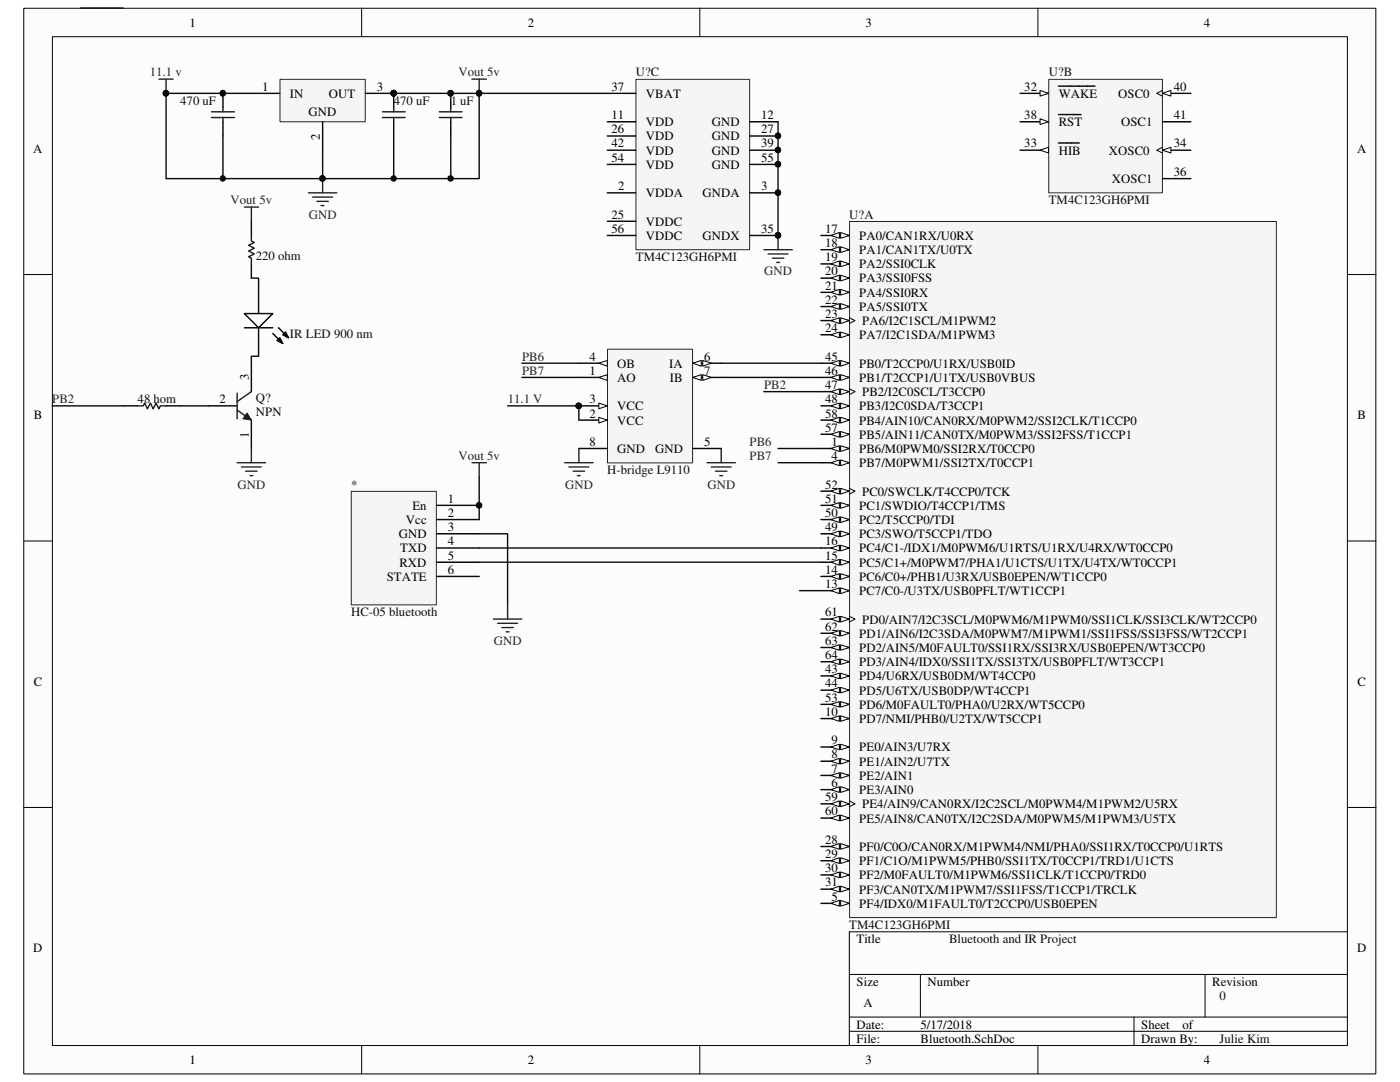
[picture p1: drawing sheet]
<svg xmlns="http://www.w3.org/2000/svg" width="279mm" height="216mm" viewBox="0 0 279 216" stroke-linecap="round" stroke-linejoin="round" font-family="sans-serif">
<path d="M4.8 1.7h269.8v212.6h-269.8z" fill="#fcfcfc"/>
<path d="M4.7 1.7h269.9v212.6h-269.9z" fill="none" stroke="#000" stroke-width=".2"/>
<path d="M10.5 7.4h258.4v201.2h-258.4z" fill="#fcfcfc"/>
<g fill="none" stroke="#000" stroke-width=".2">
<path d="M10.5 7.3h258.4v201.3h-258.4zM72.2 1.6v5.7M139.7 1.6v5.7M207.1 1.6v5.7M4.7 54.8h5.7M268.9 54.8h5.7M4.7 107.9h5.7M268.9 107.9h5.7M4.7 161.1h5.7M268.9 161.1h5.7M169.5 194.4h99.4M183.7 194.4v8.5"/>
<path d="M240.5 194.4v8.5M268.9 185.9h-99.4v22.7M72.2 208.6v5.7M139.7 208.6v5.7M169.5 202.9h99.4M169.5 205.8h99.4M207.1 208.6v5.7M226.3 202.9v5.7"/>
</g>
<path d="M169.6 44.2h85.1v138.9h-85.1z" fill="#f5f5f5"/>
<path d="M169.5 44.2h85.2v138.9h-85.2z" fill="none" stroke="#262626" stroke-width=".2"/>
<path d="M163.8 89.5h5.7" fill="none" stroke="#000" stroke-width=".28"/>
<path d="M167.8 88.9l1.7 .6-1.7 .6z" fill="#fcfcfc"/>
<path d="M167.8 88.9l1.7 .6-1.7 .6z" fill="none" stroke="#000" stroke-width=".2"/>
<path d="M165.8 89.5l1.7-.6v1.2z" fill="#fcfcfc"/>
<path d="M165.8 89.5l1.7-.6v1.2z" fill="none" stroke="#000" stroke-width=".2"/>
<path d="M163.8 92.3h5.7" fill="none" stroke="#000" stroke-width=".28"/>
<path d="M167.8 91.8l1.7 .5-1.7 .6z" fill="#fcfcfc"/>
<path d="M167.8 91.8l1.7 .5-1.7 .6z" fill="none" stroke="#000" stroke-width=".2"/>
<path d="M165.8 92.3l1.7-.5v1.1z" fill="#fcfcfc"/>
<path d="M165.8 92.3l1.7-.5v1.1z" fill="none" stroke="#000" stroke-width=".2"/>
<path d="M163.8 180.3h5.7" fill="none" stroke="#000" stroke-width=".28"/>
<path d="M167.8 179.7l1.7 .6-1.7 .5z" fill="#fcfcfc"/>
<path d="M167.8 179.7l1.7 .6-1.7 .5z" fill="none" stroke="#000" stroke-width=".2"/>
<path d="M165.8 180.3l1.7-.6v1.1z" fill="#fcfcfc"/>
<path d="M165.8 180.3l1.7-.6v1.1z" fill="none" stroke="#000" stroke-width=".2"/>
<path d="M163.8 157.6h5.7" fill="none" stroke="#000" stroke-width=".28"/>
<path d="M167.8 157l1.7 .6-1.7 .5z" fill="#fcfcfc"/>
<path d="M167.8 157l1.7 .6-1.7 .5z" fill="none" stroke="#000" stroke-width=".2"/>
<path d="M165.8 157.6l1.7-.6v1.1z" fill="#fcfcfc"/>
<path d="M165.8 157.6l1.7-.6v1.1z" fill="none" stroke="#000" stroke-width=".2"/>
<path d="M163.8 154.7h5.7" fill="none" stroke="#000" stroke-width=".28"/>
<path d="M167.8 154.2l1.7 .5-1.7 .6z" fill="#fcfcfc"/>
<path d="M167.8 154.2l1.7 .5-1.7 .6z" fill="none" stroke="#000" stroke-width=".2"/>
<path d="M165.8 154.7l1.7-.5v1.1z" fill="#fcfcfc"/>
<path d="M165.8 154.7l1.7-.5v1.1z" fill="none" stroke="#000" stroke-width=".2"/>
<path d="M163.8 151.9h5.7" fill="none" stroke="#000" stroke-width=".28"/>
<path d="M167.8 151.3l1.7 .6-1.7 .5z" fill="#fcfcfc"/>
<path d="M167.8 151.3l1.7 .6-1.7 .5z" fill="none" stroke="#000" stroke-width=".2"/>
<path d="M165.8 151.9l1.7-.6v1.1z" fill="#fcfcfc"/>
<path d="M165.8 151.9l1.7-.6v1.1z" fill="none" stroke="#000" stroke-width=".2"/>
<path d="M163.8 149.1h5.7" fill="none" stroke="#000" stroke-width=".28"/>
<path d="M167.8 148.5l1.7 .6-1.7 .5z" fill="#fcfcfc"/>
<path d="M167.8 148.5l1.7 .6-1.7 .5z" fill="none" stroke="#000" stroke-width=".2"/>
<path d="M165.8 149.1l1.7-.6v1.1z" fill="#fcfcfc"/>
<path d="M165.8 149.1l1.7-.6v1.1z" fill="none" stroke="#000" stroke-width=".2"/>
<path d="M163.8 143.4h5.7" fill="none" stroke="#000" stroke-width=".28"/>
<path d="M167.8 142.8l1.7 .6-1.7 .5z" fill="#fcfcfc"/>
<path d="M167.8 142.8l1.7 .6-1.7 .5z" fill="none" stroke="#000" stroke-width=".2"/>
<path d="M165.8 143.4l1.7-.6v1.1z" fill="#fcfcfc"/>
<path d="M165.8 143.4l1.7-.6v1.1z" fill="none" stroke="#000" stroke-width=".2"/>
<path d="M163.8 117.9h5.7" fill="none" stroke="#000" stroke-width=".28"/>
<path d="M167.8 117.3l1.7 .6-1.7 .5z" fill="#fcfcfc"/>
<path d="M167.8 117.3l1.7 .6-1.7 .5z" fill="none" stroke="#000" stroke-width=".2"/>
<path d="M165.8 117.9l1.7-.6v1.1z" fill="#fcfcfc"/>
<path d="M165.8 117.9l1.7-.6v1.1z" fill="none" stroke="#000" stroke-width=".2"/>
<path d="M163.8 115h5.7" fill="none" stroke="#000" stroke-width=".28"/>
<path d="M167.8 114.5l1.7 .5-1.7 .6z" fill="#fcfcfc"/>
<path d="M167.8 114.5l1.7 .5-1.7 .6z" fill="none" stroke="#000" stroke-width=".2"/>
<path d="M165.8 115l1.7-.5v1.1z" fill="#fcfcfc"/>
<path d="M165.8 115l1.7-.5v1.1z" fill="none" stroke="#000" stroke-width=".2"/>
<path d="M163.8 112.2h5.7" fill="none" stroke="#000" stroke-width=".28"/>
<path d="M167.8 111.6l1.7 .6-1.7 .6z" fill="#fcfcfc"/>
<path d="M167.8 111.6l1.7 .6-1.7 .6z" fill="none" stroke="#000" stroke-width=".2"/>
<path d="M165.8 112.2l1.7-.6v1.2z" fill="#fcfcfc"/>
<path d="M165.8 112.2l1.7-.6v1.2z" fill="none" stroke="#000" stroke-width=".2"/>
<path d="M163.8 109.3h5.7" fill="none" stroke="#000" stroke-width=".28"/>
<path d="M167.8 108.8l1.7 .5-1.7 .6z" fill="#fcfcfc"/>
<path d="M167.8 108.8l1.7 .5-1.7 .6z" fill="none" stroke="#000" stroke-width=".2"/>
<path d="M165.8 109.3l1.7-.5v1.1z" fill="#fcfcfc"/>
<path d="M165.8 109.3l1.7-.5v1.1z" fill="none" stroke="#000" stroke-width=".2"/>
<path d="M163.8 47h5.7" fill="none" stroke="#000" stroke-width=".28"/>
<path d="M167.8 46.4l1.7 .6-1.7 .5z" fill="#fcfcfc"/>
<path d="M167.8 46.4l1.7 .6-1.7 .5z" fill="none" stroke="#000" stroke-width=".2"/>
<path d="M165.8 47l1.7-.6v1.1z" fill="#fcfcfc"/>
<path d="M165.8 47l1.7-.6v1.1z" fill="none" stroke="#000" stroke-width=".2"/>
<path d="M163.8 49.8h5.7" fill="none" stroke="#000" stroke-width=".28"/>
<path d="M167.8 49.2l1.7 .6-1.7 .6z" fill="#fcfcfc"/>
<path d="M167.8 49.2l1.7 .6-1.7 .6z" fill="none" stroke="#000" stroke-width=".2"/>
<path d="M165.8 49.8l1.7-.6v1.2z" fill="#fcfcfc"/>
<path d="M165.8 49.8l1.7-.6v1.2z" fill="none" stroke="#000" stroke-width=".2"/>
<path d="M163.8 52.7h5.7" fill="none" stroke="#000" stroke-width=".28"/>
<path d="M167.8 52.1l1.7 .6-1.7 .5z" fill="#fcfcfc"/>
<path d="M167.8 52.1l1.7 .6-1.7 .5z" fill="none" stroke="#000" stroke-width=".2"/>
<path d="M165.8 52.7l1.7-.6v1.1z" fill="#fcfcfc"/>
<path d="M165.8 52.7l1.7-.6v1.1z" fill="none" stroke="#000" stroke-width=".2"/>
<path d="M163.8 55.5h5.7" fill="none" stroke="#000" stroke-width=".28"/>
<path d="M167.8 54.9l1.7 .6-1.7 .5z" fill="#fcfcfc"/>
<path d="M167.8 54.9l1.7 .6-1.7 .5z" fill="none" stroke="#000" stroke-width=".2"/>
<path d="M165.8 55.5l1.7-.6v1.1z" fill="#fcfcfc"/>
<path d="M165.8 55.5l1.7-.6v1.1z" fill="none" stroke="#000" stroke-width=".2"/>
<path d="M163.8 58.3h5.7" fill="none" stroke="#000" stroke-width=".28"/>
<path d="M167.8 57.7l1.7 .6-1.7 .6z" fill="#fcfcfc"/>
<path d="M167.8 57.7l1.7 .6-1.7 .6z" fill="none" stroke="#000" stroke-width=".2"/>
<path d="M165.8 58.3l1.7-.6v1.2z" fill="#fcfcfc"/>
<path d="M165.8 58.3l1.7-.6v1.2z" fill="none" stroke="#000" stroke-width=".2"/>
<path d="M163.8 61.2h5.7" fill="none" stroke="#000" stroke-width=".28"/>
<path d="M167.8 60.6l1.7 .6-1.7 .5z" fill="#fcfcfc"/>
<path d="M167.8 60.6l1.7 .6-1.7 .5z" fill="none" stroke="#000" stroke-width=".2"/>
<path d="M165.8 61.2l1.7-.6v1.1z" fill="#fcfcfc"/>
<path d="M165.8 61.2l1.7-.6v1.1zM169.5 63.4l1.1 .6-1.1 .6" fill="none" stroke="#000" stroke-width=".2"/>
<path d="M163.8 64h5.7" fill="none" stroke="#000" stroke-width=".28"/>
<path d="M167.8 63.4l1.7 .6-1.7 .6z" fill="#fcfcfc"/>
<path d="M167.8 63.4l1.7 .6-1.7 .6z" fill="none" stroke="#000" stroke-width=".2"/>
<path d="M165.8 64l1.7-.6v1.2z" fill="#fcfcfc"/>
<path d="M165.8 64l1.7-.6v1.2z" fill="none" stroke="#000" stroke-width=".2"/>
<path d="M163.8 66.8h5.7" fill="none" stroke="#000" stroke-width=".28"/>
<path d="M167.8 66.3l1.7 .5-1.7 .6z" fill="#fcfcfc"/>
<path d="M167.8 66.3l1.7 .5-1.7 .6z" fill="none" stroke="#000" stroke-width=".2"/>
<path d="M165.8 66.8l1.7-.5v1.1z" fill="#fcfcfc"/>
<path d="M165.8 66.8l1.7-.5v1.1z" fill="none" stroke="#000" stroke-width=".2"/>
<path d="M163.8 168.9h5.7" fill="none" stroke="#000" stroke-width=".28"/>
<path d="M167.8 168.3l1.7 .6-1.7 .6z" fill="#fcfcfc"/>
<path d="M167.8 168.3l1.7 .6-1.7 .6z" fill="none" stroke="#000" stroke-width=".2"/>
<path d="M165.8 168.9l1.7-.6v1.2z" fill="#fcfcfc"/>
<path d="M165.8 168.9l1.7-.6v1.2z" fill="none" stroke="#000" stroke-width=".2"/>
<path d="M163.8 171.7h5.7" fill="none" stroke="#000" stroke-width=".28"/>
<path d="M167.8 171.2l1.7 .5-1.7 .6z" fill="#fcfcfc"/>
<path d="M167.8 171.2l1.7 .5-1.7 .6z" fill="none" stroke="#000" stroke-width=".2"/>
<path d="M165.8 171.7l1.7-.5v1.1z" fill="#fcfcfc"/>
<path d="M165.8 171.7l1.7-.5v1.1z" fill="none" stroke="#000" stroke-width=".2"/>
<path d="M163.8 174.6h5.7" fill="none" stroke="#000" stroke-width=".28"/>
<path d="M167.8 174l1.7 .6-1.7 .5z" fill="#fcfcfc"/>
<path d="M167.8 174l1.7 .6-1.7 .5z" fill="none" stroke="#000" stroke-width=".2"/>
<path d="M165.8 174.6l1.7-.6v1.1z" fill="#fcfcfc"/>
<path d="M165.8 174.6l1.7-.6v1.1z" fill="none" stroke="#000" stroke-width=".2"/>
<path d="M163.8 177.4h5.7" fill="none" stroke="#000" stroke-width=".28"/>
<path d="M167.8 176.8l1.7 .6-1.7 .6z" fill="#fcfcfc"/>
<path d="M167.8 176.8l1.7 .6-1.7 .6z" fill="none" stroke="#000" stroke-width=".2"/>
<path d="M165.8 177.4l1.7-.6v1.2z" fill="#fcfcfc"/>
<path d="M165.8 177.4l1.7-.6v1.2z" fill="none" stroke="#000" stroke-width=".2"/>
<path d="M163.8 134.9h5.7" fill="none" stroke="#000" stroke-width=".28"/>
<path d="M167.8 134.3l1.7 .6-1.7 .5z" fill="#fcfcfc"/>
<path d="M167.8 134.3l1.7 .6-1.7 .5z" fill="none" stroke="#000" stroke-width=".2"/>
<path d="M165.8 134.9l1.7-.6v1.1z" fill="#fcfcfc"/>
<path d="M165.8 134.9l1.7-.6v1.1z" fill="none" stroke="#000" stroke-width=".2"/>
<path d="M163.8 137.7h5.7" fill="none" stroke="#000" stroke-width=".28"/>
<path d="M167.8 137.2l1.7 .5-1.7 .6z" fill="#fcfcfc"/>
<path d="M167.8 137.2l1.7 .5-1.7 .6z" fill="none" stroke="#000" stroke-width=".2"/>
<path d="M165.8 137.7l1.7-.5v1.1z" fill="#fcfcfc"/>
<path d="M165.8 137.7l1.7-.5v1.1z" fill="none" stroke="#000" stroke-width=".2"/>
<path d="M163.8 72.5h5.7" fill="none" stroke="#000" stroke-width=".28"/>
<path d="M167.8 71.9l1.7 .6-1.7 .6z" fill="#fcfcfc"/>
<path d="M167.8 71.9l1.7 .6-1.7 .6z" fill="none" stroke="#000" stroke-width=".2"/>
<path d="M165.8 72.5l1.7-.6v1.2z" fill="#fcfcfc"/>
<path d="M165.8 72.5l1.7-.6v1.2z" fill="none" stroke="#000" stroke-width=".2"/>
<path d="M163.8 75.3h5.7" fill="none" stroke="#000" stroke-width=".28"/>
<path d="M167.8 74.8l1.7 .5-1.7 .6z" fill="#fcfcfc"/>
<path d="M167.8 74.8l1.7 .5-1.7 .6z" fill="none" stroke="#000" stroke-width=".2"/>
<path d="M165.8 75.3l1.7-.5v1.1z" fill="#fcfcfc"/>
<path d="M165.8 75.3l1.7-.5v1.1zM169.5 77.6l1.1 .5-1.1 .6" fill="none" stroke="#000" stroke-width=".2"/>
<path d="M163.8 78.1h5.7" fill="none" stroke="#000" stroke-width=".28"/>
<path d="M167.8 77.6l1.7 .5-1.7 .6z" fill="#fcfcfc"/>
<path d="M167.8 77.6l1.7 .5-1.7 .6z" fill="none" stroke="#000" stroke-width=".2"/>
<path d="M165.8 78.1l1.7-.5v1.1z" fill="#fcfcfc"/>
<path d="M165.8 78.1l1.7-.5v1.1z" fill="none" stroke="#000" stroke-width=".2"/>
<path d="M163.8 81h5.7" fill="none" stroke="#000" stroke-width=".28"/>
<path d="M167.8 80.4l1.7 .6-1.7 .6z" fill="#fcfcfc"/>
<path d="M167.8 80.4l1.7 .6-1.7 .6z" fill="none" stroke="#000" stroke-width=".2"/>
<path d="M165.8 81l1.7-.6v1.2z" fill="#fcfcfc"/>
<path d="M165.8 81l1.7-.6v1.2z" fill="none" stroke="#000" stroke-width=".2"/>
<path d="M163.8 106.5h5.7" fill="none" stroke="#000" stroke-width=".28"/>
<path d="M167.8 106l1.7 .5-1.7 .6z" fill="#fcfcfc"/>
<path d="M167.8 106l1.7 .5-1.7 .6z" fill="none" stroke="#000" stroke-width=".2"/>
<path d="M165.8 106.5l1.7-.5v1.1z" fill="#fcfcfc"/>
<path d="M165.8 106.5l1.7-.5v1.1z" fill="none" stroke="#000" stroke-width=".2"/>
<path d="M163.8 103.7h5.7" fill="none" stroke="#000" stroke-width=".28"/>
<path d="M167.8 103.1l1.7 .6-1.7 .6z" fill="#fcfcfc"/>
<path d="M167.8 103.1l1.7 .6-1.7 .6z" fill="none" stroke="#000" stroke-width=".2"/>
<path d="M165.8 103.7l1.7-.6v1.2z" fill="#fcfcfc"/>
<path d="M165.8 103.7l1.7-.6v1.2z" fill="none" stroke="#000" stroke-width=".2"/>
<path d="M163.8 100.8h5.7" fill="none" stroke="#000" stroke-width=".28"/>
<path d="M167.8 100.3l1.7 .5-1.7 .6z" fill="#fcfcfc"/>
<path d="M167.8 100.3l1.7 .5-1.7 .6z" fill="none" stroke="#000" stroke-width=".2"/>
<path d="M165.8 100.8l1.7-.5v1.1z" fill="#fcfcfc"/>
<path d="M169.5 97.5l1.1 .5-1.1 .6M165.8 100.8l1.7-.5v1.1z" fill="none" stroke="#000" stroke-width=".2"/>
<path d="M163.8 98h5.7" fill="none" stroke="#000" stroke-width=".28"/>
<path d="M167.8 97.5l1.7 .5-1.7 .6z" fill="#fcfcfc"/>
<path d="M167.8 97.5l1.7 .5-1.7 .6z" fill="none" stroke="#000" stroke-width=".2"/>
<path d="M165.8 98l1.7-.5v1.1z" fill="#fcfcfc"/>
<path d="M165.8 98l1.7-.5v1.1z" fill="none" stroke="#000" stroke-width=".2"/>
<path d="M163.8 140.5h5.7" fill="none" stroke="#000" stroke-width=".28"/>
<path d="M167.8 140l1.7 .5-1.7 .6z" fill="#fcfcfc"/>
<path d="M167.8 140l1.7 .5-1.7 .6z" fill="none" stroke="#000" stroke-width=".2"/>
<path d="M165.8 140.5l1.7-.5v1.1z" fill="#fcfcfc"/>
<path d="M165.8 140.5l1.7-.5v1.1z" fill="none" stroke="#000" stroke-width=".2"/>
<path d="M163.8 86.7h5.7" fill="none" stroke="#000" stroke-width=".28"/>
<path d="M167.8 86.1l1.7 .6-1.7 .5z" fill="#fcfcfc"/>
<path d="M167.8 86.1l1.7 .6-1.7 .5z" fill="none" stroke="#000" stroke-width=".2"/>
<path d="M165.8 86.7l1.7-.6v1.1z" fill="#fcfcfc"/>
<path d="M165.8 86.7l1.7-.6v1.1z" fill="none" stroke="#000" stroke-width=".2"/>
<path d="M163.8 83.8h5.7" fill="none" stroke="#000" stroke-width=".28"/>
<path d="M167.8 83.3l1.7 .5-1.7 .6z" fill="#fcfcfc"/>
<path d="M167.8 83.3l1.7 .5-1.7 .6z" fill="none" stroke="#000" stroke-width=".2"/>
<path d="M165.8 83.8l1.7-.5v1.1z" fill="#fcfcfc"/>
<path d="M165.8 83.8l1.7-.5v1.1zM169.5 159.8l1.1 .6-1.1 .6" fill="none" stroke="#000" stroke-width=".2"/>
<path d="M163.8 160.4h5.7" fill="none" stroke="#000" stroke-width=".28"/>
<path d="M167.8 159.8l1.7 .6-1.7 .6z" fill="#fcfcfc"/>
<path d="M167.8 159.8l1.7 .6-1.7 .6z" fill="none" stroke="#000" stroke-width=".2"/>
<path d="M165.8 160.4l1.7-.6v1.2z" fill="#fcfcfc"/>
<path d="M165.8 160.4l1.7-.6v1.2z" fill="none" stroke="#000" stroke-width=".2"/>
<path d="M163.8 163.2h5.7" fill="none" stroke="#000" stroke-width=".28"/>
<path d="M167.8 162.6l1.7 .6-1.7 .6z" fill="#fcfcfc"/>
<path d="M167.8 162.6l1.7 .6-1.7 .6z" fill="none" stroke="#000" stroke-width=".2"/>
<path d="M165.8 163.2l1.7-.6v1.2z" fill="#fcfcfc"/>
<path d="M169.5 123l1.1 .5-1.1 .6M165.8 163.2l1.7-.6v1.2z" fill="none" stroke="#000" stroke-width=".2"/>
<path d="M163.8 123.5h5.7" fill="none" stroke="#000" stroke-width=".28"/>
<path d="M167.8 123l1.7 .5-1.7 .6z" fill="#fcfcfc"/>
<path d="M167.8 123l1.7 .5-1.7 .6z" fill="none" stroke="#000" stroke-width=".2"/>
<path d="M165.8 123.5l1.7-.5v1.1z" fill="#fcfcfc"/>
<path d="M165.8 123.5l1.7-.5v1.1z" fill="none" stroke="#000" stroke-width=".2"/>
<path d="M163.8 126.4h5.7" fill="none" stroke="#000" stroke-width=".28"/>
<path d="M167.8 125.8l1.7 .6-1.7 .5z" fill="#fcfcfc"/>
<path d="M167.8 125.8l1.7 .6-1.7 .5z" fill="none" stroke="#000" stroke-width=".2"/>
<path d="M165.8 126.4l1.7-.6v1.1z" fill="#fcfcfc"/>
<path d="M165.8 126.4l1.7-.6v1.1z" fill="none" stroke="#000" stroke-width=".2"/>
<path d="M163.8 129.2h5.7" fill="none" stroke="#000" stroke-width=".28"/>
<path d="M167.8 128.7l1.7 .5-1.7 .6z" fill="#fcfcfc"/>
<path d="M167.8 128.7l1.7 .5-1.7 .6z" fill="none" stroke="#000" stroke-width=".2"/>
<path d="M165.8 129.2l1.7-.5v1.1z" fill="#fcfcfc"/>
<path d="M165.8 129.2l1.7-.5v1.1z" fill="none" stroke="#000" stroke-width=".2"/>
<path d="M163.8 132h5.7" fill="none" stroke="#000" stroke-width=".28"/>
<path d="M167.8 131.5l1.7 .5-1.7 .6z" fill="#fcfcfc"/>
<path d="M167.8 131.5l1.7 .5-1.7 .6z" fill="none" stroke="#000" stroke-width=".2"/>
<path d="M165.8 132l1.7-.5v1.1z" fill="#fcfcfc"/>
<path d="M165.8 132l1.7-.5v1.1z" fill="none" stroke="#000" stroke-width=".2"/>
<path d="M209.3 15.9h22.7v22.6h-22.7z" fill="#f5f5f5"/>
<path d="M209.3 15.8h22.7v22.7h-22.7z" fill="none" stroke="#262626" stroke-width=".2"/>
<path d="M203.6 18.6h5.7" fill="none" stroke="#000" stroke-width=".28"/>
<path d="M207.6 18l1.7 .6-1.7 .6z" fill="#fcfcfc"/>
<path d="M207.6 18l1.7 .6-1.7 .6z" fill="none" stroke="#000" stroke-width=".2"/>
<path d="M211.2 17.2h7.3M203.6 30h5.7" fill="none" stroke="#000" stroke-width=".28"/>
<path d="M207.6 30l1.7-.6v1.1z" fill="#fcfcfc"/>
<path d="M207.6 30l1.7-.6v1.1zM232 29.4l-1.2 .6 1.2 .5" fill="none" stroke="#000" stroke-width=".2"/>
<path d="M211.2 28.5h4.2M232 30h5.7" fill="none" stroke="#000" stroke-width=".28"/>
<path d="M232 30l1.7-.6v1.1z" fill="#fcfcfc"/>
<path d="M232 30l1.7-.6v1.1z" fill="none" stroke="#000" stroke-width=".2"/>
<path d="M203.6 24.3h5.7M232 35.6h5.7" fill="none" stroke="#000" stroke-width=".28"/>
<path d="M207.6 23.7l1.7 .6-1.7 .5z" fill="#fcfcfc"/>
<path d="M232 18l-1.2 .6 1.2 .6M207.6 23.7l1.7 .6-1.7 .5z" fill="none" stroke="#000" stroke-width=".2"/>
<path d="M232 18.6h5.7M211.2 22.9h4.5" fill="none" stroke="#000" stroke-width=".28"/>
<path d="M232 18.6l1.7-.6v1.2z" fill="#fcfcfc"/>
<path d="M232 18.6l1.7-.6v1.2z" fill="none" stroke="#000" stroke-width=".2"/>
<path d="M232 24.3h5.7" fill="none" stroke="#000" stroke-width=".28"/>
<path d="M127 15.9h22.6v33.9h-22.6z" fill="#f5f5f5"/>
<path d="M126.9 15.8h22.7v34h-22.7z" fill="none" stroke="#262626" stroke-width=".2"/>
<path d="M121.2 38.5h5.7M149.6 38.5h5.7" fill="none" stroke="#000" stroke-width=".28"/>
<circle cx="155.2" cy="38.4" r=".54" fill="#0e0e0e"/>
<circle cx="155.2" cy="38.4" r=".54" fill="none" stroke="#0e0e0e" stroke-width=".2"/>
<path d="M121.2 24.3h5.7M121.2 27.1h5.7M149.6 24.3h5.7M149.6 27.1h5.7M121.2 44.2h5.7" fill="none" stroke="#000" stroke-width=".28"/>
<circle cx="155.2" cy="27.1" r=".54" fill="#0e0e0e"/>
<circle cx="155.2" cy="27.1" r=".54" fill="none" stroke="#0e0e0e" stroke-width=".2"/>
<path d="M149.6 47h5.7" fill="none" stroke="#000" stroke-width=".28"/>
<circle cx="155.2" cy="46.9" r=".54" fill="#0e0e0e"/>
<circle cx="155.2" cy="46.9" r=".54" fill="none" stroke="#0e0e0e" stroke-width=".2"/>
<path d="M121.2 18.6h5.7M149.6 30h5.7" fill="none" stroke="#000" stroke-width=".28"/>
<circle cx="155.2" cy="29.9" r=".54" fill="#0e0e0e"/>
<circle cx="155.2" cy="29.9" r=".54" fill="none" stroke="#0e0e0e" stroke-width=".2"/>
<path d="M121.2 30h5.7M121.2 32.8h5.7M149.6 32.8h5.7" fill="none" stroke="#000" stroke-width=".28"/>
<circle cx="155.2" cy="32.8" r=".54" fill="#0e0e0e"/>
<circle cx="155.2" cy="32.8" r=".54" fill="none" stroke="#0e0e0e" stroke-width=".2"/>
<path d="M121.2 47h5.7" fill="none" stroke="#000" stroke-width=".28"/>
<circle cx="155.2" cy="38.4" r=".54" fill="#0e0e0e"/>
<circle cx="155.2" cy="38.4" r=".54" fill="none" stroke="#0e0e0e" stroke-width=".2"/>
<circle cx="155.2" cy="27.1" r=".54" fill="#0e0e0e"/>
<circle cx="155.2" cy="27.1" r=".54" fill="none" stroke="#0e0e0e" stroke-width=".2"/>
<circle cx="155.2" cy="46.9" r=".54" fill="#0e0e0e"/>
<circle cx="155.2" cy="46.9" r=".54" fill="none" stroke="#0e0e0e" stroke-width=".2"/>
<circle cx="155.2" cy="29.9" r=".54" fill="#0e0e0e"/>
<circle cx="155.2" cy="29.9" r=".54" fill="none" stroke="#0e0e0e" stroke-width=".2"/>
<circle cx="155.2" cy="32.8" r=".54" fill="#0e0e0e"/>
<circle cx="155.2" cy="32.8" r=".54" fill="none" stroke="#0e0e0e" stroke-width=".2"/>
<path d="M50.2 44.2v2.8M50.2 52.7v2.8M24.6 81h2.8M33.1 81h2.9" fill="none" stroke="#000" stroke-width=".28"/>
<path d="M50.2 47v1.1l.6 .3-1.2 .5 1.2 .6-1.2 .6 1.2 .6-1.2 .5 .6 .3v1.2M27.4 81h1.2l.3-.6 .5 1.2 .6-1.2 .6 1.2 .6-1.2 .5 1.2 .3-.6h1.1" fill="none" stroke="#1c1c1c" stroke-width=".28"/>
<path d="M55.9 15.9h17v8.4h-17z" fill="#f5f5f5"/>
<path d="M55.9 15.8h17v8.5h-17z" fill="none" stroke="#262626" stroke-width=".2"/>
<path d="M50.2 18.6h5.6M72.9 18.6h5.7" fill="none" stroke="#000" stroke-width=".28"/>
<circle cx="78.5" cy="18.6" r=".55" fill="#0e0e0e"/>
<circle cx="78.5" cy="18.6" r=".55" fill="none" stroke="#0e0e0e" stroke-width=".2"/>
<path d="M64.4 24.3v5.7" fill="none" stroke="#000" stroke-width=".28"/>
<circle cx="78.5" cy="18.6" r=".55" fill="#0e0e0e"/>
<circle cx="78.5" cy="18.6" r=".55" fill="none" stroke="#0e0e0e" stroke-width=".2"/>
<path d="M44.5 18.6v2.9" fill="none" stroke="#000" stroke-width=".28"/>
<circle cx="44.4" cy="18.6" r=".56" fill="#0e0e0e"/>
<circle cx="44.4" cy="18.6" r=".56" fill="none" stroke="#0e0e0e" stroke-width=".2"/>
<path d="M44.5 24.3v2.8" fill="none" stroke="#000" stroke-width=".28"/>
<path d="M42.2 23.5h4.6M42.2 22.3h4.6M44.5 21.5v.8M44.5 23.5v.8" fill="none" stroke="#1c1c1c" stroke-width=".28"/>
<circle cx="44.4" cy="18.6" r=".56" fill="#0e0e0e"/>
<circle cx="44.4" cy="18.6" r=".56" fill="none" stroke="#0e0e0e" stroke-width=".2"/>
<path d="M78.6 18.6v2.9" fill="none" stroke="#000" stroke-width=".28"/>
<circle cx="78.5" cy="18.6" r=".55" fill="#0e0e0e"/>
<circle cx="78.5" cy="18.6" r=".55" fill="none" stroke="#0e0e0e" stroke-width=".2"/>
<path d="M78.6 24.3v2.8" fill="none" stroke="#000" stroke-width=".28"/>
<path d="M76.3 23.5h4.6M76.3 22.3h4.6M78.6 21.5v.8M78.6 23.5v.8" fill="none" stroke="#1c1c1c" stroke-width=".28"/>
<circle cx="78.5" cy="18.6" r=".55" fill="#0e0e0e"/>
<circle cx="78.5" cy="18.6" r=".55" fill="none" stroke="#0e0e0e" stroke-width=".2"/>
<path d="M51.6 56.9v5.7M51.6 65.4v5.7" fill="none" stroke="#000" stroke-width=".28"/>
<path d="M48.8 62.6h5.6l-2.8 2.8z" fill="#fefefe"/>
<path d="M48.8 62.6h5.6l-2.8 2.8zM48.8 65.4h5.6M54.4 66.5l2 2M55.3 67.9l.5-.5 .6 1.1zM55.6 65.4l2 2M56.4 66.8l.6-.5 .6 1.1z" fill="none" stroke="#000" stroke-width=".28"/>
<path d="M55.3 67.9l.5-.5 .6 1.1zM56.4 66.8l.6-.5 .6 1.1z" fill="#000"/>
<path d="M159.6 117.9h4.2" fill="none" stroke="#0e0e0e" stroke-width=".28"/>
<path d="M152.4 49.8h5.7M153.3 50.7h4M154.1 51.5h2.3M155 52.4h.6M155.3 47v2.8" fill="none" stroke="#262626" stroke-width=".28"/>
<circle cx="155.2" cy="46.9" r=".54" fill="#0e0e0e"/>
<circle cx="155.2" cy="46.9" r=".54" fill="none" stroke="#0e0e0e" stroke-width=".2"/>
<path d="M155.3 24.3v22.7" fill="none" stroke="#0e0e0e" stroke-width=".28"/>
<circle cx="155.2" cy="46.9" r=".54" fill="#0e0e0e"/>
<circle cx="155.2" cy="46.9" r=".54" fill="none" stroke="#0e0e0e" stroke-width=".2"/>
<path d="M31.7 15.8h2.8M33.1 15.8v2.8" fill="none" stroke="#262626" stroke-width=".28"/>
<circle cx="33.1" cy="18.6" r=".56" fill="#0e0e0e"/>
<circle cx="33.1" cy="18.6" r=".56" fill="none" stroke="#0e0e0e" stroke-width=".2"/>
<path d="M90 18.6v2.9" fill="none" stroke="#000" stroke-width=".28"/>
<circle cx="89.9" cy="18.6" r=".56" fill="#0e0e0e"/>
<circle cx="89.9" cy="18.6" r=".56" fill="none" stroke="#0e0e0e" stroke-width=".2"/>
<path d="M90 24.3v2.8" fill="none" stroke="#000" stroke-width=".28"/>
<path d="M87.7 23.5h4.5M87.7 22.3h4.5M90 21.5v.8M90 23.5v.8" fill="none" stroke="#1c1c1c" stroke-width=".28"/>
<circle cx="89.9" cy="18.6" r=".56" fill="#0e0e0e"/>
<circle cx="89.9" cy="18.6" r=".56" fill="none" stroke="#0e0e0e" stroke-width=".2"/>
<path d="M64.4 30v5.6" fill="none" stroke="#0e0e0e" stroke-width=".28"/>
<circle cx="64.3" cy="35.6" r=".55" fill="#0e0e0e"/>
<circle cx="64.3" cy="35.6" r=".55" fill="none" stroke="#0e0e0e" stroke-width=".2"/>
<path d="M16.1 1.6h8.5" fill="none" stroke="#0e0e0e" stroke-width=".28"/>
<path d="M61.6 38.5h5.6M62.4 39.3h4M64.4 35.6v2.9M63.2 40.2h2.3M64.1 41h.5" fill="none" stroke="#262626" stroke-width=".28"/>
<circle cx="64.3" cy="35.6" r=".55" fill="#0e0e0e"/>
<circle cx="64.3" cy="35.6" r=".55" fill="none" stroke="#0e0e0e" stroke-width=".2"/>
<path d="M50.2 18.6h-17.1v17h62.5v-17h-17" fill="none" stroke="#0e0e0e" stroke-width=".28"/>
<circle cx="33.1" cy="18.6" r=".56" fill="#0e0e0e"/>
<circle cx="33.1" cy="18.6" r=".56" fill="none" stroke="#0e0e0e" stroke-width=".2"/>
<circle cx="95.6" cy="18.6" r=".56" fill="#0e0e0e"/>
<circle cx="95.6" cy="18.6" r=".56" fill="none" stroke="#0e0e0e" stroke-width=".2"/>
<circle cx="78.5" cy="18.6" r=".55" fill="#0e0e0e"/>
<circle cx="78.5" cy="18.6" r=".55" fill="none" stroke="#0e0e0e" stroke-width=".2"/>
<path d="M95.6 18.6h25.6" fill="none" stroke="#0e0e0e" stroke-width=".28"/>
<circle cx="95.6" cy="18.6" r=".56" fill="#0e0e0e"/>
<circle cx="95.6" cy="18.6" r=".56" fill="none" stroke="#0e0e0e" stroke-width=".2"/>
<path d="M94.2 15.8h2.9M95.6 15.8v2.8" fill="none" stroke="#262626" stroke-width=".28"/>
<circle cx="95.6" cy="18.6" r=".56" fill="#0e0e0e"/>
<circle cx="95.6" cy="18.6" r=".56" fill="none" stroke="#0e0e0e" stroke-width=".2"/>
<path d="M44.5 27.1v8.5" fill="none" stroke="#0e0e0e" stroke-width=".28"/>
<circle cx="44.5" cy="35.6" r=".55" fill="#0e0e0e"/>
<circle cx="44.5" cy="35.6" r=".55" fill="none" stroke="#0e0e0e" stroke-width=".2"/>
<path d="M78.6 27.1v8.5" fill="none" stroke="#0e0e0e" stroke-width=".28"/>
<circle cx="78.5" cy="35.6" r=".54" fill="#0e0e0e"/>
<circle cx="78.5" cy="35.6" r=".54" fill="none" stroke="#0e0e0e" stroke-width=".2"/>
<path d="M90 27.1v8.5" fill="none" stroke="#0e0e0e" stroke-width=".28"/>
<circle cx="89.9" cy="35.6" r=".55" fill="#0e0e0e"/>
<circle cx="89.9" cy="35.6" r=".55" fill="none" stroke="#0e0e0e" stroke-width=".2"/>
<path d="M121.3 69.7h16.9v22.7h-16.9z" fill="#f5f5f5"/>
<path d="M121.2 69.7h17v22.7h-17z" fill="none" stroke="#262626" stroke-width=".2"/>
<path d="M115.5 75.3h5.7" fill="none" stroke="#000" stroke-width=".28"/>
<path d="M119.5 75.3l1.7-.5v1.1z" fill="#fcfcfc"/>
<path d="M119.5 75.3l1.7-.5v1.1z" fill="none" stroke="#000" stroke-width=".2"/>
<path d="M115.5 83.8h5.7" fill="none" stroke="#000" stroke-width=".28"/>
<path d="M119.5 83.3l1.7 .5-1.7 .6z" fill="#fcfcfc"/>
<path d="M119.5 83.3l1.7 .5-1.7 .6z" fill="none" stroke="#000" stroke-width=".2"/>
<path d="M115.5 81h5.7" fill="none" stroke="#000" stroke-width=".28"/>
<path d="M119.5 80.4l1.7 .6-1.7 .6z" fill="#fcfcfc"/>
<path d="M119.5 80.4l1.7 .6-1.7 .6z" fill="none" stroke="#000" stroke-width=".2"/>
<circle cx="115.5" cy="81" r=".55" fill="#0e0e0e"/>
<circle cx="115.5" cy="81" r=".55" fill="none" stroke="#0e0e0e" stroke-width=".2"/>
<path d="M115.5 72.5h5.7" fill="none" stroke="#000" stroke-width=".28"/>
<path d="M119.5 72.5l1.7-.6v1.2z" fill="#fcfcfc"/>
<path d="M119.5 72.5l1.7-.6v1.2z" fill="none" stroke="#000" stroke-width=".2"/>
<path d="M138.3 72.5h5.6M138.3 89.5h5.6" fill="none" stroke="#000" stroke-width=".28"/>
<path d="M138.3 72.5l1.7-.6v1.2z" fill="#fcfcfc"/>
<path d="M138.3 72.5l1.7-.6v1.2z" fill="none" stroke="#000" stroke-width=".2"/>
<path d="M140.3 71.9l1.6 .6-1.6 .6z" fill="#fcfcfc"/>
<path d="M140.3 71.9l1.6 .6-1.6 .6z" fill="none" stroke="#000" stroke-width=".2"/>
<path d="M138.3 75.3h5.6" fill="none" stroke="#000" stroke-width=".28"/>
<path d="M138.3 75.3l1.7-.5v1.1z" fill="#fcfcfc"/>
<path d="M138.3 75.3l1.7-.5v1.1z" fill="none" stroke="#000" stroke-width=".2"/>
<path d="M140.3 74.8l1.6 .5-1.6 .6z" fill="#fcfcfc"/>
<path d="M140.3 74.8l1.6 .5-1.6 .6z" fill="none" stroke="#000" stroke-width=".2"/>
<path d="M115.5 89.5h5.7" fill="none" stroke="#000" stroke-width=".28"/>
<circle cx="115.5" cy="81" r=".55" fill="#0e0e0e"/>
<circle cx="115.5" cy="81" r=".55" fill="none" stroke="#0e0e0e" stroke-width=".2"/>
<path d="M112.7 92.3h5.7M113.5 93.2h4M114.4 94h2.3M115.2 94.9h.6M115.5 89.5v2.8" fill="none" stroke="#262626" stroke-width=".28"/>
<path d="M101.3 81h14.2v2.8" fill="none" stroke="#0e0e0e" stroke-width=".28"/>
<circle cx="115.5" cy="81" r=".55" fill="#0e0e0e"/>
<circle cx="115.5" cy="81" r=".55" fill="none" stroke="#0e0e0e" stroke-width=".2"/>
<path d="M104.1 72.5h11.4M104.1 75.3h11.4M143.9 72.5h19.9M143.9 75.3h19.9M152.4 78.1h11.4M155.3 89.5h8.5M155.3 92.3h8.5" fill="none" stroke="#0e0e0e" stroke-width=".28"/>
<path d="M141.1 92.3h5.7M141.9 93.2h4M142.8 94h2.3M143.6 94.9h.6M143.9 89.5v2.8" fill="none" stroke="#262626" stroke-width=".28"/>
<path d="M50.2 72.5v5.6M41.7 81h5.6M50.2 83.8v5.7" fill="none" stroke="#000" stroke-width=".28"/>
<path d="M47.3 78.4v5.2M50.2 78.1l-2.9 2M47.3 81.8l2.9 2" fill="none" stroke="#1c1c1c" stroke-width=".28"/>
<path d="M49.3 82.4l.9 1.4-1.7-.2z" fill="#1c1c1c"/>
<path d="M49.3 82.4l.9 1.4-1.7-.2z" fill="none" stroke="#1c1c1c" stroke-width=".2"/>
<path d="M50.2 55.5h1.4v1.4M51.6 71.1h-1.4v1.4M10.4 81h14.2M36 81h5.7" fill="none" stroke="#0e0e0e" stroke-width=".28"/>
<path d="M48.8 41.3h2.8M50.2 41.3v2.9M47.3 92.3h5.7M48.2 93.2h4M49 94h2.3M49.9 94.9h.6M50.2 89.5v2.8" fill="none" stroke="#262626" stroke-width=".28"/>
<path d="M70.1 98.1h17v22.6h-17z" fill="#f5f5f5"/>
<path d="M70.1 98h17v22.7h-17z" fill="none" stroke="#262626" stroke-width=".2"/>
<path d="M87.1 100.8h8.5" fill="none" stroke="#000" stroke-width=".28"/>
<circle cx="95.6" cy="100.8" r=".54" fill="#0e0e0e"/>
<circle cx="95.6" cy="100.8" r=".54" fill="none" stroke="#0e0e0e" stroke-width=".2"/>
<path d="M87.1 103.7h8.5M87.1 106.5h8.5M87.1 109.3h8.5M87.1 112.2h8.5M87.1 115h8.5" fill="none" stroke="#000" stroke-width=".28"/>
<circle cx="95.6" cy="100.8" r=".54" fill="#0e0e0e"/>
<circle cx="95.6" cy="100.8" r=".54" fill="none" stroke="#0e0e0e" stroke-width=".2"/>
<path d="M95.6 95.2v8.5M95.6 106.5h5.7v14.2M95.6 112.2h68.2M95.6 109.3h68.2" fill="none" stroke="#0e0e0e" stroke-width=".28"/>
<path d="M94.2 92.3h2.9M95.6 92.3v2.9M98.5 123.5h5.6M99.3 124.4h4M100.2 125.2h2.2M101 126.1h.6M101.3 120.7v2.8" fill="none" stroke="#262626" stroke-width=".28"/>
<g font-size="2.5">
<text x="37.8" y="5.3">1</text>
<text x="105.3" y="5.3">2</text>
<text x="172.8" y="5.3">3</text>
<text x="240.2" y="5.3">4</text>
<text x="52.3" y="18.1">1</text>
<text x="57.9" y="19.5">IN</text>
<text x="61.6" y="23.2">GND</text>
<text x="65.7" y="19.5">OUT</text>
<text x="75.2" y="18.1">3</text>
<text x="122" y="23.7">11</text>
<text x="122" y="18.1">37</text>
<text x="128.9" y="19.5">VBAT</text>
<text x="151.9" y="23.7">12</text>
<text x="204.4" y="18.1">32</text>
<text x="204.4" y="23.7">38</text>
<text x="211.3" y="19.5">WAKE</text>
<text x="223.2" y="19.5">OSC0</text>
<text x="234.3" y="18.1">40</text>
<text x="234.3" y="23.7">41</text>
<text x="63.8" y="27.9" transform="rotate(-90 63.8 27.9)">2</text>
<text x="122" y="26.6">26</text>
<text x="122" y="29.4">42</text>
<text x="128.9" y="25.2">VDD</text>
<text x="128.9" y="28">VDD</text>
<text x="142.1" y="25.2">GND</text>
<text x="142.1" y="28">GND</text>
<text x="151.9" y="26.6">27</text>
<text x="151.9" y="29.4">39</text>
<text x="204.4" y="29.4">33</text>
<text x="211.3" y="25.2">RST</text>
<text x="223.7" y="25.2">OSC1</text>
<text x="234.3" y="29.4">34</text>
<text x="6.6" y="30.5">A</text>
<text x="122" y="32.3">54</text>
<text x="128.9" y="30.9">VDD</text>
<text x="128.9" y="33.7">VDD</text>
<text x="142.1" y="30.9">GND</text>
<text x="142.1" y="33.7">GND</text>
<text x="151.9" y="32.3">55</text>
<text x="211.3" y="30.9">HIB</text>
<text x="221.3" y="30.9">XOSC0</text>
<text x="234.3" y="35.1">36</text>
<text x="270.8" y="30.5">A</text>
<text x="123.4" y="37.9">2</text>
<text x="128.9" y="39.4">VDDA</text>
<text x="140.2" y="39.4">GNDA</text>
<text x="151.9" y="37.9">3</text>
<text x="221.9" y="36.5">XOSC1</text>
<text x="122" y="43.6">25</text>
<text x="122" y="46.4">56</text>
<text x="128.9" y="45">VDDC</text>
<text x="128.9" y="47.8">VDDC</text>
<text x="140.2" y="47.8">GNDX</text>
<text x="151.9" y="46.4">35</text>
<text x="164.7" y="46.4">17</text>
<text x="171.5" y="47.8">PA0/CAN1RX/U0RX</text>
<text x="164.7" y="49.3">18</text>
<text x="164.7" y="52.1">19</text>
<text x="171.5" y="50.7">PA1/CAN1TX/U0TX</text>
<text x="171.5" y="53.5">PA2/SSI0CLK</text>
<text x="164.7" y="54.9">20</text>
<text x="164.7" y="57.8">21</text>
<text x="171.5" y="56.3">PA3/SSI0FSS</text>
<text x="171.5" y="59.2">PA4/SSI0RX</text>
<text x="164.7" y="60.6">22</text>
<text x="164.7" y="63.5">23</text>
<text x="171.5" y="62">PA5/SSI0TX</text>
<text x="172.1" y="64.9">PA6/I2C1SCL/M1PWM2</text>
<text x="117.6" y="72">4</text>
<text x="140.5" y="72">6</text>
<text x="164.7" y="66.3">24</text>
<text x="164.7" y="72">45</text>
<text x="171.5" y="67.7">PA7/I2C1SDA/M1PWM3</text>
<text x="49.7" y="75.9" transform="rotate(-90 49.7 75.9)">3</text>
<text x="117.6" y="74.8">1</text>
<text x="123.2" y="76.2">AO</text>
<text x="123.2" y="73.4">OB</text>
<text x="133.6" y="73.4">IA</text>
<text x="133.7" y="76.2">IB</text>
<text x="140.5" y="74.8">7</text>
<text x="164.7" y="74.8">46</text>
<text x="164.7" y="77.6">47</text>
<text x="171.5" y="73.4">PB0/T2CCP0/U1RX/USB0ID</text>
<text x="171.5" y="76.2">PB1/T2CCP1/U1TX/USB0VBUS</text>
<text x="6.7" y="83.7">B</text>
<text x="43.8" y="80.5">2</text>
<text x="117.6" y="83.3">2</text>
<text x="117.6" y="80.5">3</text>
<text x="123.2" y="81.9">VCC</text>
<text x="164.7" y="80.5">48</text>
<text x="164.7" y="83.3">58</text>
<text x="171.5" y="81.9">PB3/I2C0SDA/T3CCP1</text>
<text x="172.1" y="79">PB2/I2C0SCL/T3CCP0</text>
<text x="270.9" y="83.7">B</text>
<text x="49.7" y="87.4" transform="rotate(-90 49.7 87.4)">1</text>
<text x="117.6" y="89">8</text>
<text x="123.2" y="84.7">VCC</text>
<text x="140.5" y="89">5</text>
<text x="164.7" y="86.1">57</text>
<text x="165.9" y="89">1</text>
<text x="171.5" y="87.5">PB5/AIN11/CAN0TX/M0PWM3/SSI2FSS/T1CCP1</text>
<text x="171.5" y="84.7">PB4/AIN10/CAN0RX/M0PWM2/SSI2CLK/T1CCP0</text>
<text x="123.2" y="90.4">GND</text>
<text x="130.7" y="90.4">GND</text>
<text x="165.9" y="91.8">4</text>
<text x="171.5" y="90.4">PB6/M0PWM0/SSI2RX/T0CCP0</text>
<text x="171.5" y="93.2">PB7/M0PWM1/SSI2TX/T0CCP1</text>
<text x="82.3" y="101.7">En</text>
<text x="89.4" y="100.3">1</text>
<text x="164.7" y="100.3">51</text>
<text x="164.7" y="97.5">52</text>
<text x="171.5" y="101.7">PC1/SWDIO/T4CCP1/TMS</text>
<text x="172.1" y="98.9">PC0/SWCLK/T4CCP0/TCK</text>
<text x="79.6" y="107.4">GND</text>
<text x="81" y="104.6">Vcc</text>
<text x="89.4" y="103.2">2</text>
<text x="89.4" y="106">3</text>
<text x="164.7" y="106">49</text>
<text x="164.7" y="103.2">50</text>
<text x="171.5" y="107.4">PC3/SWO/T5CCP1/TDO</text>
<text x="171.5" y="104.6">PC2/T5CCP0/TDI</text>
<text x="79.7" y="113.1">RXD</text>
<text x="79.9" y="110.2">TXD</text>
<text x="89.4" y="108.8">4</text>
<text x="89.4" y="111.7">5</text>
<text x="164.7" y="111.7">15</text>
<text x="164.7" y="108.8">16</text>
<text x="171.5" y="113.1">PC5/C1+/M0PWM7/PHA1/U1CTS/U1TX/U4TX/WT0CCP1</text>
<text x="171.5" y="110.2">PC4/C1-/IDX1/M0PWM6/U1RTS/U1RX/U4RX/WT0CCP0</text>
<text x="77.2" y="115.9">STATE</text>
<text x="89.4" y="114.5">6</text>
<text x="164.7" y="117.3">13</text>
<text x="164.7" y="114.5">14</text>
<text x="171.5" y="118.7">PC7/C0-/U3TX/USB0PFLT/WT1CCP1</text>
<text x="171.5" y="115.9">PC6/C0+/PHB1/U3RX/USB0EPEN/WT1CCP0</text>
<text x="164.7" y="125.8">62</text>
<text x="164.7" y="123">61</text>
<text x="172.1" y="124.4">PD0/AIN7/I2C3SCL/M0PWM6/M1PWM0/SSI1CLK/SSI3CLK/WT2CCP0</text>
<text x="164.7" y="128.7">63</text>
<text x="164.7" y="131.5">64</text>
<text x="171.5" y="127.3">PD1/AIN6/I2C3SDA/M0PWM7/M1PWM1/SSI1FSS/SSI3FSS/WT2CCP1</text>
<text x="171.5" y="130.1">PD2/AIN5/M0FAULT0/SSI1RX/SSI3RX/USB0EPEN/WT3CCP0</text>
<text x="6.7" y="136.8">C</text>
<text x="164.7" y="134.3">43</text>
<text x="164.7" y="137.2">44</text>
<text x="171.5" y="135.8">PD4/U6RX/USB0DM/WT4CCP0</text>
<text x="171.5" y="132.9">PD3/AIN4/IDX0/SSI1TX/SSI3TX/USB0PFLT/WT3CCP1</text>
<text x="270.9" y="136.8">C</text>
<text x="164.7" y="142.8">10</text>
<text x="164.7" y="140">53</text>
<text x="171.5" y="138.6">PD5/U6TX/USB0DP/WT4CCP1</text>
<text x="171.5" y="141.4">PD6/M0FAULT0/PHA0/U2RX/WT5CCP0</text>
<text x="165.9" y="148.5">9</text>
<text x="171.5" y="149.9">PE0/AIN3/U7RX</text>
<text x="171.5" y="144.3">PD7/NMI/PHB0/U2TX/WT5CCP1</text>
<text x="165.9" y="154.2">7</text>
<text x="165.9" y="151.3">8</text>
<text x="171.5" y="155.6">PE2/AIN1</text>
<text x="171.5" y="152.8">PE1/AIN2/U7TX</text>
<text x="164.7" y="159.9">59</text>
<text x="165.9" y="157">6</text>
<text x="171.5" y="158.5">PE3/AIN0</text>
<text x="172.1" y="161.3">PE4/AIN9/CAN0RX/I2C2SCL/M0PWM4/M1PWM2/U5RX</text>
<text x="164.7" y="162.7">60</text>
<text x="171.5" y="164.1">PE5/AIN8/CAN0TX/I2C2SDA/M0PWM5/M1PWM3/U5TX</text>
<text x="164.7" y="168.4">28</text>
<text x="164.7" y="171.2">29</text>
<text x="171.5" y="169.8">PF0/C0O/CAN0RX/M1PWM4/NMI/PHA0/SSI1RX/T0CCP0/U1RTS</text>
<text x="171.5" y="172.6">PF1/C1O/M1PWM5/PHB0/SSI1TX/T0CCP1/TRD1/U1CTS</text>
<text x="164.7" y="174">30</text>
<text x="164.7" y="176.9">31</text>
<text x="165.9" y="179.7">5</text>
<text x="171.5" y="175.5">PF2/M0FAULT0/M1PWM6/SSI1CLK/T1CCP0/TRD0</text>
<text x="171.5" y="178.3">PF3/CAN0TX/M1PWM7/SSI1FSS/T1CCP1/TRCLK</text>
<text x="171.5" y="181.1">PF4/IDX0/M1FAULT0/T2CCP0/USB0EPEN</text>
<text x="6.6" y="190">D</text>
<text x="170.9" y="188.2">Title</text>
<text x="270.8" y="190">D</text>
<text x="170.9" y="196.7">Size</text>
<text x="185.1" y="196.7">Number</text>
<text x="241.9" y="196.7">Revision</text>
<text x="172.3" y="201">A</text>
<text x="170.9" y="205.2">Date:</text>
<text x="170.9" y="208.1">File:</text>
<text x="183.7" y="208.1">Bluetooth.SchDoc</text>
<text x="183.7" y="205.2">5/17/2018</text>
<text x="227.8" y="205.2">Sheet</text>
<text x="227.8" y="208.1">Drawn By:</text>
<text x="236" y="205.2">of</text>
<text x="37.8" y="212.3">1</text>
<text x="105.3" y="212.3">2</text>
<text x="172.8" y="212.3">3</text>
<text x="240.2" y="212.3">4</text>
</g>
<g font-size="2.5" fill="#262626">
<text x="29.9" y="15.2">11.1 v</text>
<text x="91.5" y="15.2">Vout 5v</text>
<text x="46" y="40.8">Vout 5v</text>
<text x="61.6" y="43.6">GND</text>
<text x="152.5" y="54.9">GND</text>
<text x="104.2" y="72">PB6</text>
<text x="104.2" y="74.8">PB7</text>
<text x="152.5" y="77.6">PB2</text>
<text x="10.4" y="80.5">PB2</text>
<text x="101.3" y="80.5">11.1 V</text>
<text x="149.6" y="89">PB6</text>
<text x="91.5" y="91.8">Vout 5v</text>
<text x="149.6" y="91.8">PB7</text>
<text x="47.4" y="97.5">GND</text>
<text x="112.8" y="97.5">GND</text>
<text x="141.2" y="97.5">GND</text>
<text x="98.6" y="128.7">GND</text>
</g>
<g font-size="2.5" fill="#0e0e0e">
<text x="126.9" y="15.2">U?C</text>
<text x="209.3" y="15.2">U?B</text>
<text x="36" y="20.9">470 uF</text>
<text x="78.6" y="20.9">470 uF</text>
<text x="90" y="20.9">1 uF</text>
<text x="209.3" y="40.8">TM4C123GH6PMI</text>
<text x="169.5" y="43.6">U?A</text>
<text x="51.1" y="51.8">220 ohm</text>
<text x="126.9" y="52.1">TM4C123GH6PMI</text>
<text x="57.9" y="67.4">IR LED 900 nm</text>
<text x="27.5" y="80.5">48 hom</text>
<text x="51.1" y="80.2">Q?</text>
<text x="51.1" y="83">NPN</text>
<text x="121.2" y="94.7">H-bridge L9110</text>
<text x="70.1" y="97.5">*</text>
<text x="70.1" y="123">HC-05 bluetooth</text>
<text x="169.5" y="185.4">TM4C123GH6PMI</text>
<text x="189.4" y="188.2">Bluetooth and IR Project</text>
<text x="243.4" y="199.6">0</text>
<text x="243.4" y="208.1">Julie Kim</text>
</g>
</svg>
